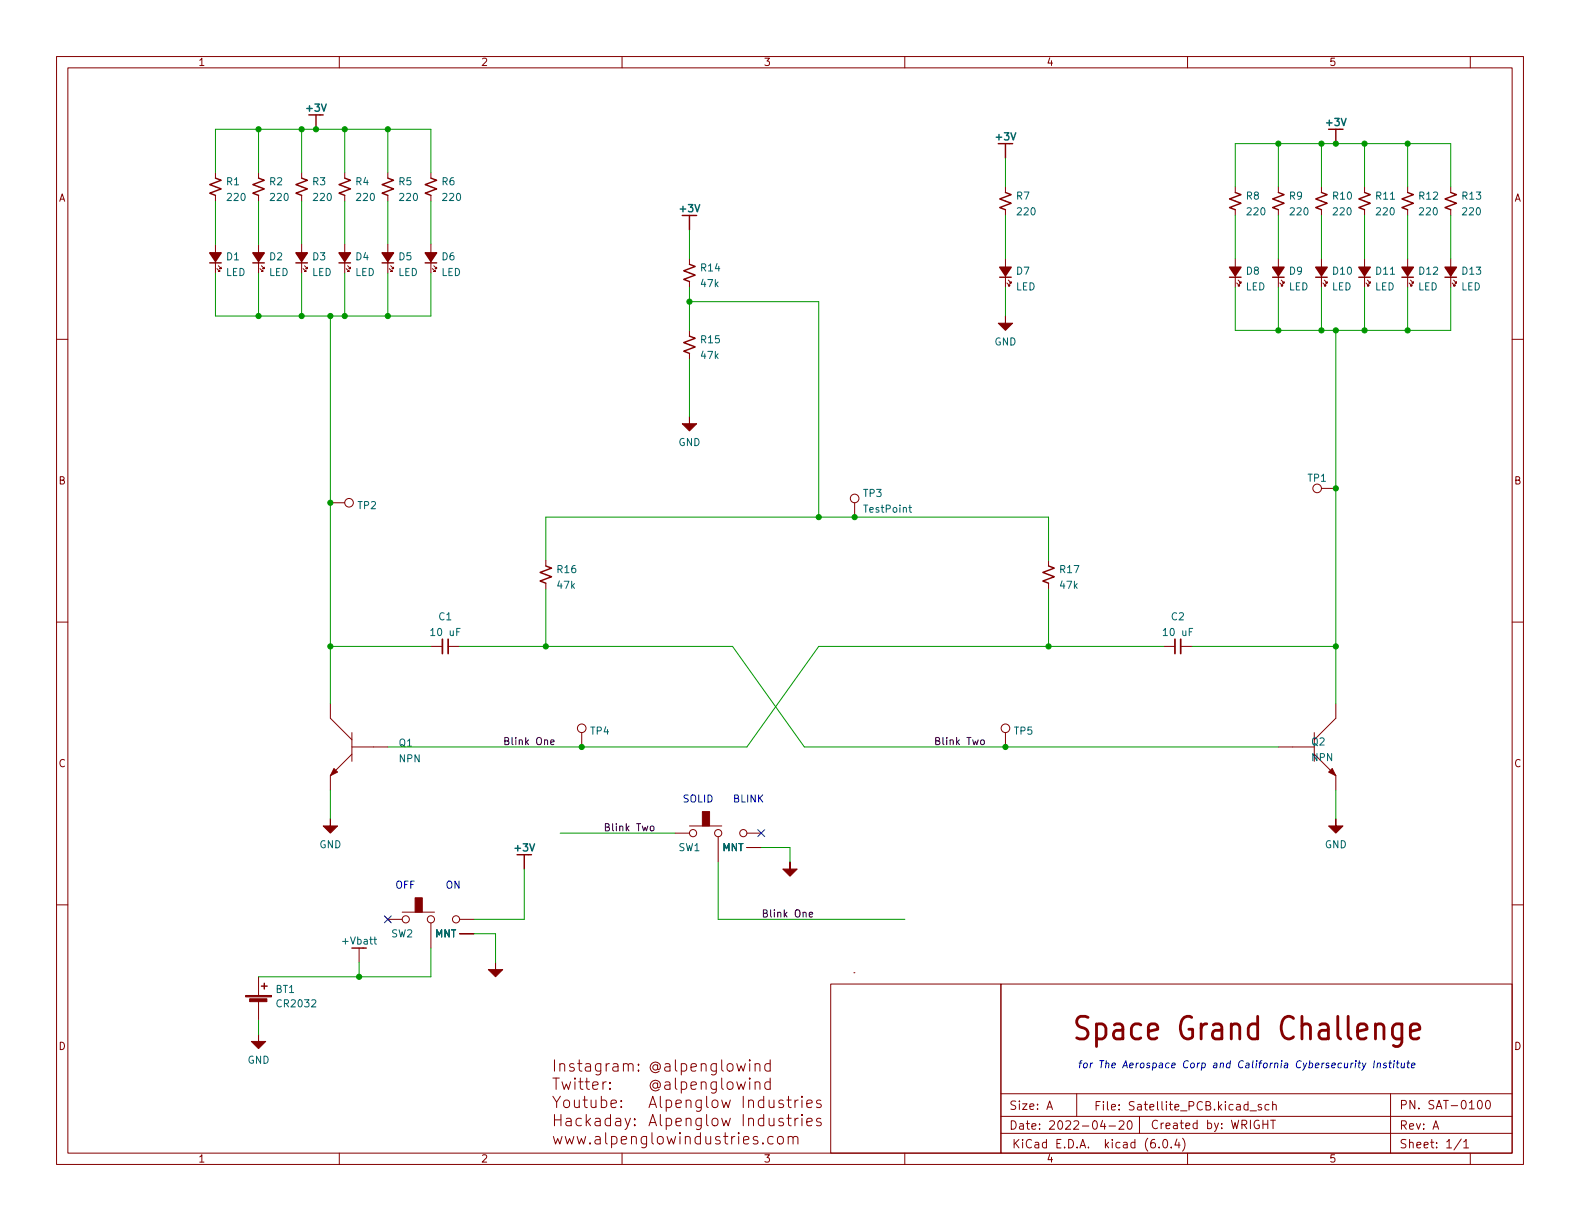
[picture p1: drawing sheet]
<svg xmlns="http://www.w3.org/2000/svg" width="279mm" height="216mm" viewBox="0 0 279 216" stroke-linecap="round" stroke-linejoin="round" font-family="sans-serif">
<g fill="none" stroke="#840000" stroke-width=".18">
<path d="M10 10h259.4v195.9h-259.4zM12 12h255.4v191.9h-255.4zM60 10v2M110 10v2M160 10v2M210 10v2M260 10v2M38.1 30.5v1M38.1 34.5v1.1M45.7 30.5v1M45.7 34.5v1.1M53.3 30.5v1"/>
<path d="M53.3 34.5v1.1M61 30.5v1M61 34.5v1.1M68.6 30.5v1M68.6 34.5v1.1M76.2 30.5v1M76.2 34.5v1.1M177.8 33v1M177.8 37.1v1M218.4 33v1M218.4 37.1v1M226.1 33v1"/>
<path d="M226.1 37.1v1M233.7 33v1M233.7 37.1v1M241.3 33v1M241.3 37.1v1M248.9 33v1M248.9 37.1v1M256.5 33v1M256.5 37.1v1M10 60h2M38.1 43.2v5.1M38.4 47.5l.5 .5h-.3h.3v-.2"/>
<path d="M38.6 47l.5 .5h-.2h.2v-.3M45.7 43.2v5.1M46 47.5l.5 .5h-.3h.3v-.2M46.2 47l.5 .5h-.2h.2v-.3M53.3 43.2v5.1M53.6 47.5l.5 .5h-.3h.3v-.2M53.8 47l.6 .5h-.3h.3v-.3M61 43.2v5.1M61.2 47.5l.5 .5h-.2h.2v-.2M61.5 47l.5 .5h-.3h.3v-.3M68.6 43.2v5.1M68.8 47.5l.5 .5h-.2h.2v-.2"/>
<path d="M69.1 47l.5 .5h-.3h.3v-.3M76.2 43.2v5.1M76.5 47.5l.5 .5h-.3h.3v-.2M76.7 47l.5 .5h-.2h.2v-.3M121.9 45.7v1M121.9 49.8v1M121.9 58.4v1M177.8 45.7v5.1M178.1 50l.5 .5h-.3h.3v-.2M178.3 49.5l.5 .5h-.2h.2v-.2M218.4 45.7v5.1M218.7 50l.5 .5h-.3h.3v-.2"/>
<path d="M218.9 49.5l.6 .5h-.3h.3v-.2M226.1 45.7v5.1M226.3 50l.5 .5h-.2h.2v-.2M226.6 49.5l.5 .5h-.3h.3v-.2M233.7 45.7v5.1M233.9 50l.5 .5h-.2h.2v-.2M234.2 49.5l.5 .5h-.3h.3v-.2M241.3 45.7v5.1M241.6 50l.5 .5h-.3h.3v-.2M241.8 49.5l.5 .5h-.2h.2v-.2M248.9 45.7v5.1M249.2 50l.5 .5h-.3h.3v-.2"/>
<path d="M249.4 49.5l.5 .5h-.2h.2v-.2M256.5 45.7v5.1M256.8 50l.5 .5h-.3h.3v-.2M257 49.5l.6 .5h-.3h.3v-.2M267.4 60h2M121.9 62.5v1M58.4 88.9h2.6M96.5 99.1v1M151.1 88.9v2.5M185.4 99.1v1M233.7 86.4h2.5M10 110h2"/>
<path d="M76.2 114.3h2M79.2 114.3h2.1M96.5 103.1v1M185.4 103.1v1M205.7 114.3h2.1M208.8 114.3h2M267.4 110h2M58.4 124.5v2.5l3.8 3.8M62.2 132.1h6.4M62.2 133.4l-3.8 3.8v2.5M62.2 129.5v5.1M102.9 129.5v2.6"/>
<path d="M177.8 129.5v2.6M226.1 132.1h6.3M232.4 133.4l3.8 3.8v2.5M232.4 129.5v5.1M236.2 124.5v2.5l-3.8 3.8M10 160h2M119.4 147.3h2.5M121.9 146.1h5.7M127 148v4.4M132.1 147.3h2.5M132.1 149.9h2.5M267.4 160h2"/>
<path d="M45.7 172.7v3.3M45.7 177v3.3M63.5 167.6v2.6M68.6 162.6h2.5M71.1 161.3h5.7M76.2 163.2v4.4M81.3 162.6h2.5M81.3 165.1h2.5M146.9 174h30.1v29.9h-30.1zM151 172h.1M177 174h90.4v29.9h-90.4zM97.8 193.8l.6 1.1 .7-1.1"/>
<path d="M97.8 190.6h1.1M98.1 187.4v2M98.1 197.1v2M98.1 198h1.1M98.3 190.6v2M98.4 194.9v.9M99 188.3a.5 .5 0 0 1 .9 .1v1M99 188.1v1.3M99.2 197.1v2M99.4 191.3l.4 1.3 .3-.9 .4 .9 .4-1.3M99.9 194.6a.54 .54 0 0 1 .8 .3v.6a.54 .54 0 0 1-.5 .4 .54 .54 0 0 1-.5-.4v-.6zM100.1 197.8l.2-.1 .6 .1 .1 1.3"/>
<path d="M101 198.2l-.7 .1a.39 .39 0 0 0-.3 .4 .39 .39 0 0 0 .3 .4l.7-.1M101.5 188.2l-.5-.1-.3 .3 .1 .2 .7 .2 .1 .2-.1 .3-.2 .1-.6-.1M101.6 194.5l.1 1.2a.54 .54 0 0 0 .7 0M101.7 190.6l-.1 .1 .1 .1 .1-.1-.1-.1v.2M101.7 191.3v1.3M102.1 188.1h.8M102.3 191.3h.8M102.4 187.4v1.7l.1 .2 .4 .1M102.4 194.5v1.3M102.6 190.6v1.7l.1 .2 .4 .1M102.8 197.8l-.6-.1-.3 .4v.6l.2 .3 .1 .1 .6-.1M103.1 194.5h.8"/>
<path d="M103.4 193.8v1.8l.1 .1 .4 .1M103.5 191.3h.7M103.6 188.2l.2-.1 .5 .1 .1 1.2M103.7 197.1v2M103.8 190.6v1.7l.1 .2 .3 .1M103.9 198.3l.5 .8M104.4 188.5l-.6 .1a.39 .39 0 0 0-.3 .4 .39 .39 0 0 0 .3 .4l.6-.1M104.4 197.7l-.7 .8M104.5 194.5l.1 1.2a.54 .54 0 0 0 .8 0M104.8 192l1-.2-.1-.4-.6-.1-.3 .3 .1 .9 .2 .1 .6-.1M105.3 197.8l.2-.1 .6 .1v1.3M105.4 194.5v1.3"/>
<path d="M106.1 198.2l-.6 .1a.39 .39 0 0 0-.3 .4 .39 .39 0 0 0 .3 .4l.6-.1M106.2 188.1v1.6a.54 .54 0 0 1-.8 .3M106.2 188.2l-.5-.1-.4 .4v.5l.2 .3 .2 .1 .5-.1M106.3 194.6l.6-.1 .4 .4v.6l-.2 .2-.2 .1-.6-.1M106.3 193.8v2M106.6 191.3v1.3M107.2 191.3a.51 .51 0 0 0-.6 .4M107.2 188.1v1.3M107.8 188.1a.51 .51 0 0 0-.6 .4M107.9 192.4l.1 .1-.1 .1-.1-.1 .1-.1v.2M107.9 191.4l.1 .1-.1 .1-.1-.1 .1-.1v.2M108 197.8l-.6-.1-.4 .4v.6l.2 .3 .2 .1 .6-.1"/>
<path d="M108 197.1v2M108.1 195.2l.9-.2-.1-.4-.6-.1-.2 .3v.9l.2 .1 .6-.1M108.4 188.2l.2-.1 .6 .1 .1 1.2M108.9 197.8l.2-.1 .6 .1 .1 1.3M109.3 188.5l-.7 .1a.39 .39 0 0 0-.3 .4 .39 .39 0 0 0 .3 .4l.7-.1M109.8 198.2l-.7 .1a.39 .39 0 0 0-.3 .4 .39 .39 0 0 0 .3 .4l.7-.1M109.9 195.7h.1l-.1 .1-.1-.1h.1v.1M109.9 194.6l.1 .1-.1 .1-.1-.1 .1-.1v.2M110.2 188.3a.5 .5 0 0 1 .9 .1v1M110.2 188.1v1.3M110.5 197.7l.5 1.4M111.1 188.4l.3-.3 .5 .1 .1 1.2"/>
<path d="M111.5 197.7l-.7 1.8-.3 .2M112.2 198.9l.1 .1-.1 .1-.1-.1 .1-.1v.2M112.2 197.8l.1 .1-.1 .1-.1-.1 .1-.1v.2M112.9 189.2l.1 .1-.1 .1-.1-.1 .1-.1v.2M112.9 188.2l.1 .1-.1 .1-.1-.1 .1-.1v.2M114.8 195.8l.6-2 .7 2M114.8 199.1l.6-2 .7 2M115 195.3h.9M115 198.5h.9M116.3 188.5a.48 .48 0 0 0-.7-.1 .48 .48 0 0 0 0 .7 .48 .48 0 0 0 .7-.1M116.3 188.3v.7l.1 .1 .3-.1a.9 .9 0 0 0-.9-1.2 .9 .9 0 0 0-.7 1.3 .94 .94 0 0 0 1.5 .3M116.3 191.7a.48 .48 0 0 0-.7-.1 .48 .48 0 0 0 0 .7 .48 .48 0 0 0 .7-.1"/>
<path d="M116.3 191.5v.7l.1 .1 .3-.1a.9 .9 0 0 0-.9-1.2 .9 .9 0 0 0-.7 1.3 .94 .94 0 0 0 1.5 .3M116.8 193.8v1.8l.3 .2M116.8 197.1v1.7l.3 .3M117.6 188.2l.2-.1 .6 .1 .1 1.2M117.6 191.4l.2-.1 .6 .1 .1 1.2M117.8 194.6l.6-.1 .4 .4v.6l-.2 .2-.2 .1-.6-.1M117.8 197.8l.6-.1 .4 .4v.6l-.2 .3-.2 .1-.6-.1M117.8 194.5v2M117.8 197.7v2M118.5 188.5l-.7 .1a.39 .39 0 0 0-.3 .4 .39 .39 0 0 0 .3 .4l.7-.1M118.5 191.8l-.7 .1a.39 .39 0 0 0-.3 .3 .39 .39 0 0 0 .3 .4l.7-.1M119.4 187.4v1.7l.3 .3"/>
<path d="M119.4 190.6v1.7l.3 .3M119.5 195.2l1-.2-.1-.4-.6-.1-.3 .3 .1 .9 .2 .1 .6-.1M119.5 198.4l1-.2-.1-.4-.6-.1-.3 .3 .1 1 .2 .1 .6-.1M120.5 188.2l.6-.1 .3 .4v.5l-.2 .3-.1 .1-.6-.1M120.5 191.4l.6-.1 .3 .4v.5l-.2 .3-.1 .1-.6-.1M120.5 188.1v2M120.5 191.3v2M121.3 194.7a.5 .5 0 0 1 .9 .1v1M121.3 197.9a.5 .5 0 0 1 .9 .1v1.1M121.3 194.5v1.3M121.3 197.7v1.4M122.2 188.7l.9-.2v-.3l-.6-.1-.3 .3 .1 .9 .2 .1 .6-.1"/>
<path d="M122.2 192l.9-.2v-.4l-.6-.1-.3 .3 .1 .9 .2 .1 .6-.1M124 188.3a.5 .5 0 0 1 .9 .1v1M124 191.5a.5 .5 0 0 1 .9 .1v1M124 194.5v1.6a.54 .54 0 0 1-.9 .3M124 194.6l-.6-.1-.3 .4v.6l.1 .2 .2 .1 .6-.1M124 197.7v1.7a.54 .54 0 0 1-.9 .2M124 197.8l-.6-.1-.3 .4v.6l.1 .3 .2 .1 .6-.1M124 188.1v1.3M124 191.3v1.3M125 193.8v1.8l.2 .2M125 197.1v1.7l.2 .3M126 194.7a.54 .54 0 0 1 .5-.2 .54 .54 0 0 1 .5 .4v.6a.54 .54 0 0 1-.6 .4 .54 .54 0 0 1-.5-.4z"/>
<path d="M126 197.9a.54 .54 0 0 1 .5-.2 .54 .54 0 0 1 .5 .4v.6a.54 .54 0 0 1-.6 .4 .54 .54 0 0 1-.5-.4zM126.7 188.1v1.6a.54 .54 0 0 1-.9 .3M126.7 188.2l-.6-.1-.4 .4v.5l.2 .3 .2 .1 .6-.1M126.7 191.3v1.6a.54 .54 0 0 1-.9 .3M126.7 191.4l-.6-.1-.4 .4v.5l.2 .3 .2 .1 .6-.1M127.6 187.4v1.7l.3 .3M127.6 190.6v1.7l.3 .3M127.6 194.5l.4 1.3 .4-.9 .4 .9 .3-1.3M127.6 197.7l.4 1.4 .4-1 .4 1 .3-1.4M128.8 188.2a.54 .54 0 0 1 .8 .3v.5a.54 .54 0 0 1-.5 .4 .54 .54 0 0 1-.5-.4v-.5zM128.8 191.4a.54 .54 0 0 1 .8 .3v.5a.54 .54 0 0 1-.5 .4 .54 .54 0 0 1-.5-.4v-.5zM130.3 188.1l.4 1.3 .4-.9 .3 .9 .4-1.3"/>
<path d="M130.3 191.3l.4 1.3 .4-.9 .3 .9 .4-1.3M131.4 193.8v2M131.4 197.1v2M132.4 194.7a.5 .5 0 0 1 .8 .1v1M132.4 197.9a.5 .5 0 0 1 .8 .1v1.1M132.4 194.5v1.3M132.4 197.7v1.4M132.6 187.4l-.1 .1 .1 .1 .1-.1-.1-.1v.2M132.6 190.6l-.1 .1 .1 .1 .1-.1-.1-.1v.2M132.6 188.1v1.3M132.6 191.3v1.3M133.5 188.3a.5 .5 0 0 1 .9 .1v1"/>
<path d="M133.5 191.5a.5 .5 0 0 1 .9 .1v1M133.5 188.1v1.3M133.5 191.3v1.3M135.1 194.6l-.6-.1-.4 .4v.6l.2 .2 .2 .1 .6-.1M135.1 197.8l-.6-.1-.4 .4v.6l.2 .3 .2 .1 .6-.1M135.1 193.8v2M135.1 197.1v2M136 194.5l.1 1.2a.54 .54 0 0 0 .8 0M136 197.7l.1 1.3a.54 .54 0 0 0 .8-.1M136.2 188.2l-.6-.1-.4 .4v.5l.2 .3 .2 .1 .6-.1M136.2 191.4l-.6-.1-.4 .4v.5l.2 .3 .2 .1 .6-.1M136.2 187.4v2"/>
<path d="M136.2 190.6v2M136.9 194.5v1.3M136.9 197.7v1.4M138.5 194.6l-.5-.1-.3 .3 .1 .3 .7 .2 .1 .2-.1 .2-.2 .1-.6-.1M138.5 197.8l-.5-.1-.3 .3 .1 .3 .7 .2 .1 .2-.1 .3-.2 .1-.6-.1M139.1 194.5h.8M139.1 197.7h.8M139.4 193.8v1.8l.1 .1 .4 .1M139.4 197.1v1.7l.1 .2 .4 .1M140.6 194.5v1.3M140.6 197.7v1.4M141.1 194.5a.51 .51 0 0 0-.5 .4"/>
<path d="M141.1 197.7a.51 .51 0 0 0-.5 .4M141.8 193.8l-.1 .1 .1 .1 .1-.1-.1-.1v.2M141.8 197.1l-.1 .1 .1 .1 .1-.1-.1-.1v.2M141.8 194.5v1.3M141.8 197.7v1.4M142.7 195.2l.9-.2-.1-.4-.5-.1-.3 .3 .1 .9 .2 .1 .5-.1M142.7 198.4l.9-.2-.1-.4-.5-.1-.3 .3 .1 1 .2 .1 .5-.1M145.1 194.6l-.4-.1-.3 .3 .1 .3 .6 .2 .1 .2-.1 .2-.1 .1-.6-.1M145.1 197.8l-.4-.1-.3 .3 .1 .3 .6 .2 .1 .2-.1 .3-.1 .1-.6-.1M177 197.4h90.4M177 193.4h90.4M185.1 196.2l.5-1.5 .5 1.5"/>
<path d="M185.3 195.8h.7M190.4 193.4v4M195 198.1l-.4 1.1h.9M195.3 198.7v1M196.1 199.1h1.2M197.9 198.3l.6-.1 .2 .1 .1 .3-1 1.1h1M199.5 198.2h.2a.81 .81 0 0 1 .6 .6 .81 .81 0 0 1-.3 .8l-.2 .1a.81 .81 0 0 1-.6-.6 .81 .81 0 0 1 .3-.9zM201.5 197.4v3M221 196.4h1.2M223 195.4l-.3-.1-.2 .2v.2l.5 .2v.3h-.5M223.3 198.8h.9M224.2 198.1v1.5"/>
<path d="M224.4 195.4l-.4-.1-.3 .3v.4l.1 .2h.6M224.7 198.1h.8M225 195.4l.3-.1 .3 .1 .1 .9M225 194.8v1.5M225.1 198.1v1.5M245.9 193.4v10.5M253.4 199.7l.5-1.5 .5 1.5M261.5 194.6h.1a.82 .82 0 0 1 .6 .6 .82 .82 0 0 1-.3 .8l-.1 .1a.81 .81 0 0 1-.6-.6 .81 .81 0 0 1 .3-.9zM262.9 194.6h.1a.8 .8 0 0 1 .6 .7 .8 .8 0 0 1-.6 .8 .99 .99 0 0 1-.1-1.5zM60 203.9v2M97.9 201l.3 1.3 .4-1 .4 1 .4-1.3M100 201l.3 1.3 .4-1 .4 1 .4-1.3"/>
<path d="M102.1 201l.3 1.3 .4-1 .4 1 .4-1.3M104.3 202.1l.1 .1-.1 .1-.1-.1 .1-.1v.2M105.3 201h.2h.6v1.3M106.1 201.4l-.6 .1a.39 .39 0 0 0-.3 .4 .39 .39 0 0 0 .3 .4l.6-.1M107.1 200.3v1.7l.3 .3M108.1 201h.6l.4 .3v.6l-.2 .3-.2 .1-.6-.1M108.1 201v2M109.9 201.6l.9-.2-.1-.4h-.6l-.2 .2 .1 1 .1 .1 .6-.1M110 203.9v2M111.7 201.1a.5 .5 0 0 1 .8 .1v1.1M111.7 201v1.3M114.3 201v1.6a.54 .54 0 0 1-.8 .3"/>
<path d="M114.3 201h-.5l-.4 .3v.6l.2 .3 .2 .1 .5-.1M115.3 200.3v1.7l.3 .3M116.4 201a.54 .54 0 0 1 .9 .3v.6a.54 .54 0 0 1-.5 .4 .54 .54 0 0 1-.6-.4v-.6zM118 201l.3 1.3 .4-1 .4 1 .4-1.3M120.2 200.3l-.1 .1 .1 .1 .1-.1-.1-.1v.2M120.2 201v1.3M121.2 201.1a.5 .5 0 0 1 .9 .1v1.1M121.2 201v1.3M123.9 201h-.6l-.4 .3v.6l.2 .3 .2 .1 .6-.1M123.9 200.3v2M124.8 201l.1 1.2a.54 .54 0 0 0 .8-.1M125.7 201v1.3"/>
<path d="M127.3 201h-.5l-.3 .2 .1 .3 .7 .2 .1 .2-.1 .3-.2 .1-.6-.1M128 201h.7M128.2 200.3v1.7l.1 .2 .4 .1M129.4 201v1.3M130 201a.51 .51 0 0 0-.6 .3M130.6 200.3l-.1 .1 .1 .1 .1-.1-.1-.1v.2M130.6 201v1.3M131.5 201.6l.9-.2-.1-.4h-.5l-.3 .2 .1 1 .2 .1 .5-.1M134 201h-.5l-.3 .2 .1 .3 .7 .2 .1 .2-.1 .3-.2 .1-.6-.1M134.9 202.1l.1 .1-.1 .1-.1-.1 .1-.1v.2M136.7 201h-.6l-.3 .3v.6l.2 .3 .1 .1 .6-.1M137.7 201a.54 .54 0 0 1 .8 .3v.6a.54 .54 0 0 1-.5 .4 .54 .54 0 0 1-.5-.4v-.6z"/>
<path d="M139.4 201.1a.5 .5 0 0 1 .8 .1v1.1M139.4 201v1.3M140.2 201.2l.3-.2h.5l.1 1.3M159 204h.1M160 203.9v2M177 200.4h90.4M205 202.8v.2M205.8 201.5h.2a.81 .81 0 0 1 .6 .6 .81 .81 0 0 1-.3 .8l-.2 .1a.81 .81 0 0 1-.6-.6 .81 .81 0 0 1 .3-.9zM207.1 202.8v.2M208.1 201.4l-.3 1.1h.9M208.5 202v1M209.1 201.3a1.72 1.72 0 0 1 0 2.3"/>
<path d="M210 203.9v2M258.4 201.4l-1.3 1.9M258.8 201.9l.5-.4v1.5M258.8 203h.9M260 203.9v2"/>
<circle cx="61.7" cy="88.9" r=".76"/>
<circle cx="151.1" cy="88.1" r=".76"/>
<circle cx="232.9" cy="86.4" r=".76"/>
<circle cx="102.9" cy="128.8" r=".76"/>
<circle cx="177.8" cy="128.8" r=".76"/>
<circle cx="122.6" cy="147.3" r=".63"/>
<circle cx="127" cy="147.3" r=".63"/>
<circle cx="131.4" cy="147.3" r=".63"/>
<circle cx="71.8" cy="162.6" r=".63"/>
<circle cx="76.2" cy="162.6" r=".63"/>
<circle cx="80.6" cy="162.6" r=".63"/>
</g>
<path d="M192.4 179.9l-.5-.2h-.8a1 1 0 0 0-.7 1 1 1 0 0 0 .7 .9 1.23 1.23 0 0 1 1.3 1.3l-.2 .4-.5 .4h-.8l-.5-.2M247.9 181v3.3a.93 .93 0 0 1-1.5 .6M247.9 181.2l-.3-.2h-.7l-.3 .2-.4 .6v1.1l.4 .6 .3 .2h.7l.3-.2M249.4 182.4l1.7-.4-.2-.8-.3-.2h-.7l-.3 .2-.2 .4v1.5l.2 .4 .3 .2h.7l.3-.2" fill="none" stroke="#840000" stroke-width=".5"/>
<g fill="none" stroke="#840000" stroke-width=".25">
<path d="M38.1 31.5l1 .4-2 .7 2 .8-2 .8 1 .3M45.7 31.5l1 .4-2 .7 2 .8-2 .8 1 .3M53.3 31.5l1.1 .4-2.1 .7 2.1 .8-2.1 .8 1 .3M55.9 20.3v2.6M61 31.5l1 .4-2.1 .7 2.1 .8-2.1 .8 1.1 .3M68.6 31.5l1 .4-2 .7 2 .8-2 .8 1 .3M76.2 31.5l1 .4-2 .7 2 .8-2 .8 1 .3M121.9 38.1v2.5M177.8 34l1 .4-2 .8 2 .7-2 .8 1 .4M177.8 25.4v2.5M218.4 34l1.1 .4-2.1 .8 2.1 .7-2.1 .8 1 .4M226.1 34l1 .4-2.1 .8 2.1 .7-2.1 .8 1.1 .4"/>
<path d="M233.7 34l1 .4-2 .8 2 .7-2 .8 1 .4M236.2 22.9v2.5M241.3 34l1 .4-2 .8 2 .7-2 .8 1 .4M248.9 34l1 .4-2 .8 2 .7-2 .8 1 .4M256.5 34l1.1 .4-2.1 .8 2.1 .7-2.1 .8 1 .4M37.1 46.5h2M44.7 46.5h2M52.3 46.5h2.1M59.9 46.5h2.1M67.6 46.5h2M75.2 46.5h2M121.9 59.4l1 .4-2 .8 2 .7-2 .8 1 .4"/>
<path d="M121.9 46.7l1 .4-2 .8 2 .7-2 .8 1 .4M176.8 49h2M217.4 49h2.1M225 49h2.1M232.7 49h2M240.3 49h2M247.9 49h2M255.5 49h2.1M96.5 100.1l1 .4-2 .7 2 .8-2 .7 1 .4M185.4 100.1l1 .4-2 .7 2 .8-2 .7 1 .4M92.7 151.1v2.6M46.2 174.4h1"/>
<path d="M46.7 173.9v1"/>
</g>
<g fill="#840000" stroke="#840000" stroke-width=".25">
<path d="M232.7 47.2h2l-1 1.6z"/>
<path d="M37.1 44.7h2l-1 1.5z"/>
<path d="M255.5 47.2h2.1l-1.1 1.6z"/>
<path d="M247.9 47.2h2l-1 1.6z"/>
<path d="M52.3 44.7h2.1l-1.1 1.5z"/>
<path d="M67.6 44.7h2l-1 1.5z"/>
<path d="M75.2 44.7h2l-1 1.5z"/>
<path d="M240.3 47.2h2l-1 1.6z"/>
<path d="M59.9 44.7h2.1l-1 1.5z"/>
<path d="M44.7 44.7h2l-1 1.5z"/>
<path d="M217.4 47.2h2.1l-1.1 1.6z"/>
<path d="M225 47.2h2.1l-1 1.6z"/>
<path d="M176.8 47.2h2l-1 1.6z"/>
</g>
<path d="M78.2 113v2.6M79.2 113v2.6M207.8 113v2.6M208.8 113v2.6" fill="none" stroke="#840000" stroke-width=".3"/>
<g fill="#840000" stroke="#840000" stroke-width=".18">
<path d="M120.6 74.9h1.3v-1.2v1.2h1.3l-1.3 1.3z"/>
<path d="M177.8 55.9v1.3h1.3l-1.3 1.2-1.3-1.2h1.3z"/>
<path d="M236.2 144.8v1.3h1.3l-1.3 1.2-1.3-1.2h1.3z"/>
<path d="M234.9 136.5l.7-.6 .6 1.3z"/>
<path d="M87.6 170.2v1.3h1.3l-1.3 1.2-1.2-1.2h1.2z"/>
<path d="M73.4 158.8h1.3v2.5h-1.3z"/>
<path d="M59.1 135.9l.6 .6-1.3 .7z"/>
<path d="M58.4 144.8v1.3h1.3l-1.3 1.2-1.3-1.2h1.3z"/>
<path d="M139.7 152.4v1.3h1.3l-1.3 1.2-1.3-1.2h1.3z"/>
<path d="M43.4 176h4.6v.3h-4.6z"/>
<path d="M44.1 176.6h3.1v.5h-3.1z"/>
<path d="M45.7 182.9v1.3h1.3l-1.3 1.2-1.3-1.2h1.3z"/>
<path d="M124.2 143.5h1.3v2.6h-1.3z"/>
</g>
<path d="M160.7 89.7h.5M160.9 89.3v1.1l.3 .2M66.1 166.1h.5M66.3 165.7v1.1l.3 .1" fill="none" stroke="#006464" stroke-width=".18"/>
<path d="M97.4 131.2l.6-.1-.1-.2-.3-.1-.2 .2v.6h.5M173.5 130.9l.3-.1 .3 .3v.3l-.3 .3-.3-.1-.1-.2zM115.1 146.1h.3l.2 .2v.4l-.2 .2-.3-.1-.1-.1zM143.1 161.7l.6-.1-.1-.2-.3-.1-.2 .2 .1 .6h.4" fill="none" stroke="#0f0f0f" stroke-width=".18"/>
<g fill="none" stroke="#0000c2" stroke-width=".18">
<path d="M239.7 188l-.1 .8M239.8 187.6v.1M240.2 188h.4M240.4 187.6l-.1 1 .2 .2M240.9 188l.2 .8M241.5 188l-.5 1.1-.2 .1M243.1 187.6l-.2 1.2M243.6 188.1l.2-.1h.3l-.1 .8M243.6 188l-.1 .8M245.2 188h-.3l-.2 .2 .4 .3v.3h-.5M245.6 188h.5M245.8 187.6l-.1 1 .3 .2"/>
<path d="M246.5 188l-.1 .8M246.6 187.6l-.1 .1M246.9 188h.5M247.2 187.6l-.2 1 .3 .2M247.8 188v.8h.3l.2-.1M248.4 188l-.1 .8M248.8 188h.5M249 187.6l-.1 1 .3 .2M249.6 188.4l.6-.1v-.3h-.4l-.2 .2v.6h.5"/>
</g>
<g fill="none" stroke="#009600" stroke-width=".18">
<path d="M38.1 30.5v-7.6h38.1v7.6M38.1 35.6v7.6M45.7 22.9v7.6M45.7 35.6v7.6M53.3 22.9v7.6M53.3 35.6v7.6M61 22.9v7.6M61 35.6v7.6M68.6 22.9v7.6M68.6 35.6v7.6M76.2 35.6v7.6M177.8 27.9v5.1"/>
<path d="M177.8 38.1v7.6M218.4 33v-7.6h38.1v7.6M218.4 38.1v7.6M226.1 25.4v7.6M226.1 38.1v7.6M233.7 25.4v7.6M233.7 38.1v7.6M241.3 25.4v7.6M241.3 38.1v7.6M248.9 25.4v7.6M248.9 38.1v7.6M256.5 38.1v7.6"/>
<path d="M38.1 48.3v7.6h38.1v-7.6M45.7 48.3v7.6M53.3 48.3v7.6M58.4 55.9v68.6M61 48.3v7.6M68.6 48.3v7.6M121.9 40.6v5.1M121.9 50.8v7.6M121.9 53.3h22.9v38.1M177.8 50.8v5.1M218.4 50.8v7.6h38.1v-7.6M226.1 50.8v7.6"/>
<path d="M233.7 50.8v7.6M236.2 58.4v66.1M241.3 50.8v7.6M248.9 50.8v7.6M121.9 63.5v10.2M96.5 99.1v-7.7h88.9v7.7M58.4 114.3h17.8M81.3 114.3h48.2l12.7 17.8h83.9M96.5 104.1v10.2M185.4 104.1v10.2M205.7 114.3h-60.9l-12.7 17.8h-63.5M210.8 114.3h25.4"/>
<path d="M58.4 139.7v5.1M236.2 139.7v5.1M92.7 153.7v8.9h-8.9M99.1 147.3h20.3M127 152.4v10.2h33M134.6 149.9h5.1v2.5M63.5 170.2v2.5M76.2 167.6v5.1h-30.5M83.8 165.1h3.8v5.1M45.7 180.3v2.6"/>
</g>
<path d="M134 146.7l1.2 1.2M135.2 146.7l-1.2 1.2M68 162l1.2 1.2M69.2 162l-1.2 1.2" fill="none" stroke="#000084" stroke-width=".18"/>
<g fill="#009600" stroke="#009600" stroke-width=".18">
<circle cx="241.3" cy="25.4" r=".46"/>
<circle cx="248.9" cy="58.4" r=".46"/>
<circle cx="248.9" cy="25.4" r=".46"/>
<circle cx="121.9" cy="53.3" r=".46"/>
<circle cx="96.5" cy="114.3" r=".46"/>
<circle cx="58.4" cy="88.9" r=".46"/>
<circle cx="58.4" cy="114.3" r=".46"/>
<circle cx="68.6" cy="22.9" r=".46"/>
<circle cx="53.3" cy="22.9" r=".46"/>
<circle cx="45.7" cy="22.9" r=".46"/>
<circle cx="55.9" cy="22.9" r=".46"/>
<circle cx="61" cy="22.9" r=".46"/>
<circle cx="236.2" cy="58.4" r=".46"/>
<circle cx="233.7" cy="58.4" r=".46"/>
<circle cx="241.3" cy="58.4" r=".46"/>
<circle cx="185.4" cy="114.3" r=".46"/>
<circle cx="226.1" cy="58.4" r=".46"/>
<circle cx="236.2" cy="114.3" r=".46"/>
<circle cx="236.2" cy="86.4" r=".46"/>
<circle cx="177.8" cy="132.1" r=".46"/>
<circle cx="144.8" cy="91.4" r=".46"/>
<circle cx="151.1" cy="91.4" r=".46"/>
<circle cx="102.9" cy="132.1" r=".46"/>
<circle cx="63.5" cy="172.7" r=".46"/>
<circle cx="68.6" cy="55.9" r=".46"/>
<circle cx="53.3" cy="55.9" r=".46"/>
<circle cx="45.7" cy="55.9" r=".46"/>
<circle cx="58.4" cy="55.9" r=".46"/>
<circle cx="61" cy="55.9" r=".46"/>
<circle cx="233.7" cy="25.4" r=".46"/>
<circle cx="236.2" cy="25.4" r=".46"/>
<circle cx="226.1" cy="25.4" r=".46"/>
</g>
<text font-size="5.6" fill="#840000" x="192.7" y="183.9">Space Grand Challenge</text>
<g font-size="2.1" fill="#840000">
<text x="178.4" y="196.3">Size: A</text>
<text x="193.4" y="196.4">File: Satellite_PCB.kicad_sch</text>
<text x="247.4" y="196.1">PN. SAT-0100</text>
<text x="178.4" y="199.7">Date: 2022-04-20</text>
<text x="178.9" y="203">KiCad E.D.A. kicad (6.0.4)</text>
<text x="203.4" y="199.6">Created by: WRIGHT</text>
<text x="247.4" y="199.7">Rev: A</text>
<text x="247.4" y="203">Sheet: 1/1</text>
</g>
<g font-size="1.8" fill="#840000">
<text x="35" y="11.6">1</text>
<text x="85" y="11.6">2</text>
<text x="135" y="11.6">3</text>
<text x="185" y="11.6">4</text>
<text x="235" y="11.6">5</text>
<text x="10.3" y="35.6">A</text>
<text x="267.7" y="35.6">A</text>
<text x="10.3" y="85.7">B</text>
<text x="267.7" y="85.7">B</text>
<text x="10.3" y="135.6">C</text>
<text x="267.7" y="135.6">C</text>
<text x="10.3" y="185.7">D</text>
<text x="267.7" y="185.7">D</text>
<text x="35" y="205.6">1</text>
<text x="85" y="205.6">2</text>
<text x="135" y="205.6">3</text>
<text x="185" y="205.6">4</text>
<text x="235" y="205.6">5</text>
</g>
<g font-size="1.8" fill="#006464">
<text x="54.3" y="19.7">+3V</text>
<text x="234.6" y="22.3">+3V</text>
<text x="176.2" y="24.8">+3V</text>
<text x="40.1" y="32.7">R1</text>
<text x="40.3" y="35.5">220</text>
<text x="47.7" y="32.7">R2</text>
<text x="47.9" y="35.5">220</text>
<text x="55.3" y="32.7">R3</text>
<text x="55.5" y="35.5">220</text>
<text x="62.9" y="32.7">R4</text>
<text x="63.2" y="35.5">220</text>
<text x="70.5" y="32.7">R5</text>
<text x="70.8" y="35.5">220</text>
<text x="78.2" y="32.7">R6</text>
<text x="78.4" y="35.5">220</text>
<text x="179.8" y="35.3">R7</text>
<text x="220.4" y="35.3">R8</text>
<text x="228" y="35.3">R9</text>
<text x="235.8" y="35.3">R10</text>
<text x="243.4" y="35.3">R11</text>
<text x="251" y="35.3">R12</text>
<text x="258.6" y="35.3">R13</text>
<text x="120.3" y="37.5">+3V</text>
<text x="180" y="38.1">220</text>
<text x="220.6" y="38.1">220</text>
<text x="228.3" y="38.1">220</text>
<text x="235.9" y="38.1">220</text>
<text x="243.5" y="38.1">220</text>
<text x="251.1" y="38.1">220</text>
<text x="258.7" y="38.1">220</text>
<text x="40.1" y="46">D1</text>
<text x="47.7" y="46">D2</text>
<text x="55.3" y="46">D3</text>
<text x="62.9" y="46">D4</text>
<text x="70.5" y="46">D5</text>
<text x="78.2" y="46">D6</text>
<text x="124" y="48">R14</text>
<text x="39.9" y="48.8">LED</text>
<text x="47.5" y="48.8">LED</text>
<text x="55.2" y="48.8">LED</text>
<text x="62.8" y="48.8">LED</text>
<text x="70.4" y="48.8">LED</text>
<text x="78" y="48.8">LED</text>
<text x="124" y="50.8">47k</text>
<text x="179.6" y="51.3">LED</text>
<text x="179.8" y="48.6">D7</text>
<text x="220.3" y="51.3">LED</text>
<text x="220.4" y="48.6">D8</text>
<text x="227.9" y="51.3">LED</text>
<text x="228" y="48.6">D9</text>
<text x="235.5" y="51.3">LED</text>
<text x="235.8" y="48.6">D10</text>
<text x="243.1" y="51.3">LED</text>
<text x="243.4" y="48.6">D11</text>
<text x="250.7" y="51.3">LED</text>
<text x="251" y="48.6">D12</text>
<text x="258.4" y="51.3">LED</text>
<text x="258.6" y="48.6">D13</text>
<text x="124" y="60.7">R15</text>
<text x="124" y="63.5">47k</text>
<text x="175.8" y="61.1">GND</text>
<text x="120" y="78.9">GND</text>
<text x="152.7" y="87.9">TP3</text>
<text x="231.3" y="85.2">TP1</text>
<text x="63.3" y="90">TP2</text>
<text x="152.9" y="90.6">TestPoint</text>
<text x="98.6" y="101.3">R16</text>
<text x="187.5" y="101.3">R17</text>
<text x="98.6" y="104.1">47k</text>
<text x="187.5" y="104.1">47k</text>
<text x="76.4" y="112.4">10 uF</text>
<text x="77.6" y="109.7">C1</text>
<text x="206" y="112.4">10 uF</text>
<text x="207.1" y="109.7">C2</text>
<text x="104.4" y="129.9">TP4</text>
<text x="179.4" y="129.9">TP5</text>
<text x="231.9" y="131.8">Q2</text>
<text x="70.6" y="132">Q1</text>
<text x="70.6" y="134.8">NPN</text>
<text x="232" y="134.6">NPN</text>
<text x="56.5" y="150">GND</text>
<text x="234.3" y="150">GND</text>
<text x="91.1" y="150.5">+3V</text>
<text x="120" y="150.5">SW1</text>
<text x="127.7" y="150.5">MNT</text>
<text x="60.8" y="167">+Vbatt</text>
<text x="69.2" y="165.7">SW2</text>
<text x="76.9" y="165.7">MNT</text>
<text x="48.8" y="175.6">BT1</text>
<text x="49.2" y="178.1">CR2032</text>
<text x="43.8" y="188.1">GND</text>
</g>
<g font-size="1.8" fill="#0f0f0f">
<text x="88.9" y="131.7">Blink One</text>
<text x="165.1" y="131.7">Blink Two</text>
<text x="106.7" y="147">Blink Two</text>
<text x="134.6" y="162.2">Blink One</text>
</g>
<g font-size="1.8" fill="#0000c2">
<text x="120.6" y="141.9">SOLID</text>
<text x="129.5" y="141.9">BLINK</text>
<text x="69.8" y="157.1">OFF</text>
<text x="78.7" y="157.1">ON</text>
<text x="190.5" y="188.9">for The Aerospace Corp and California Cybersecurity Institute</text>
</g>
</svg>
